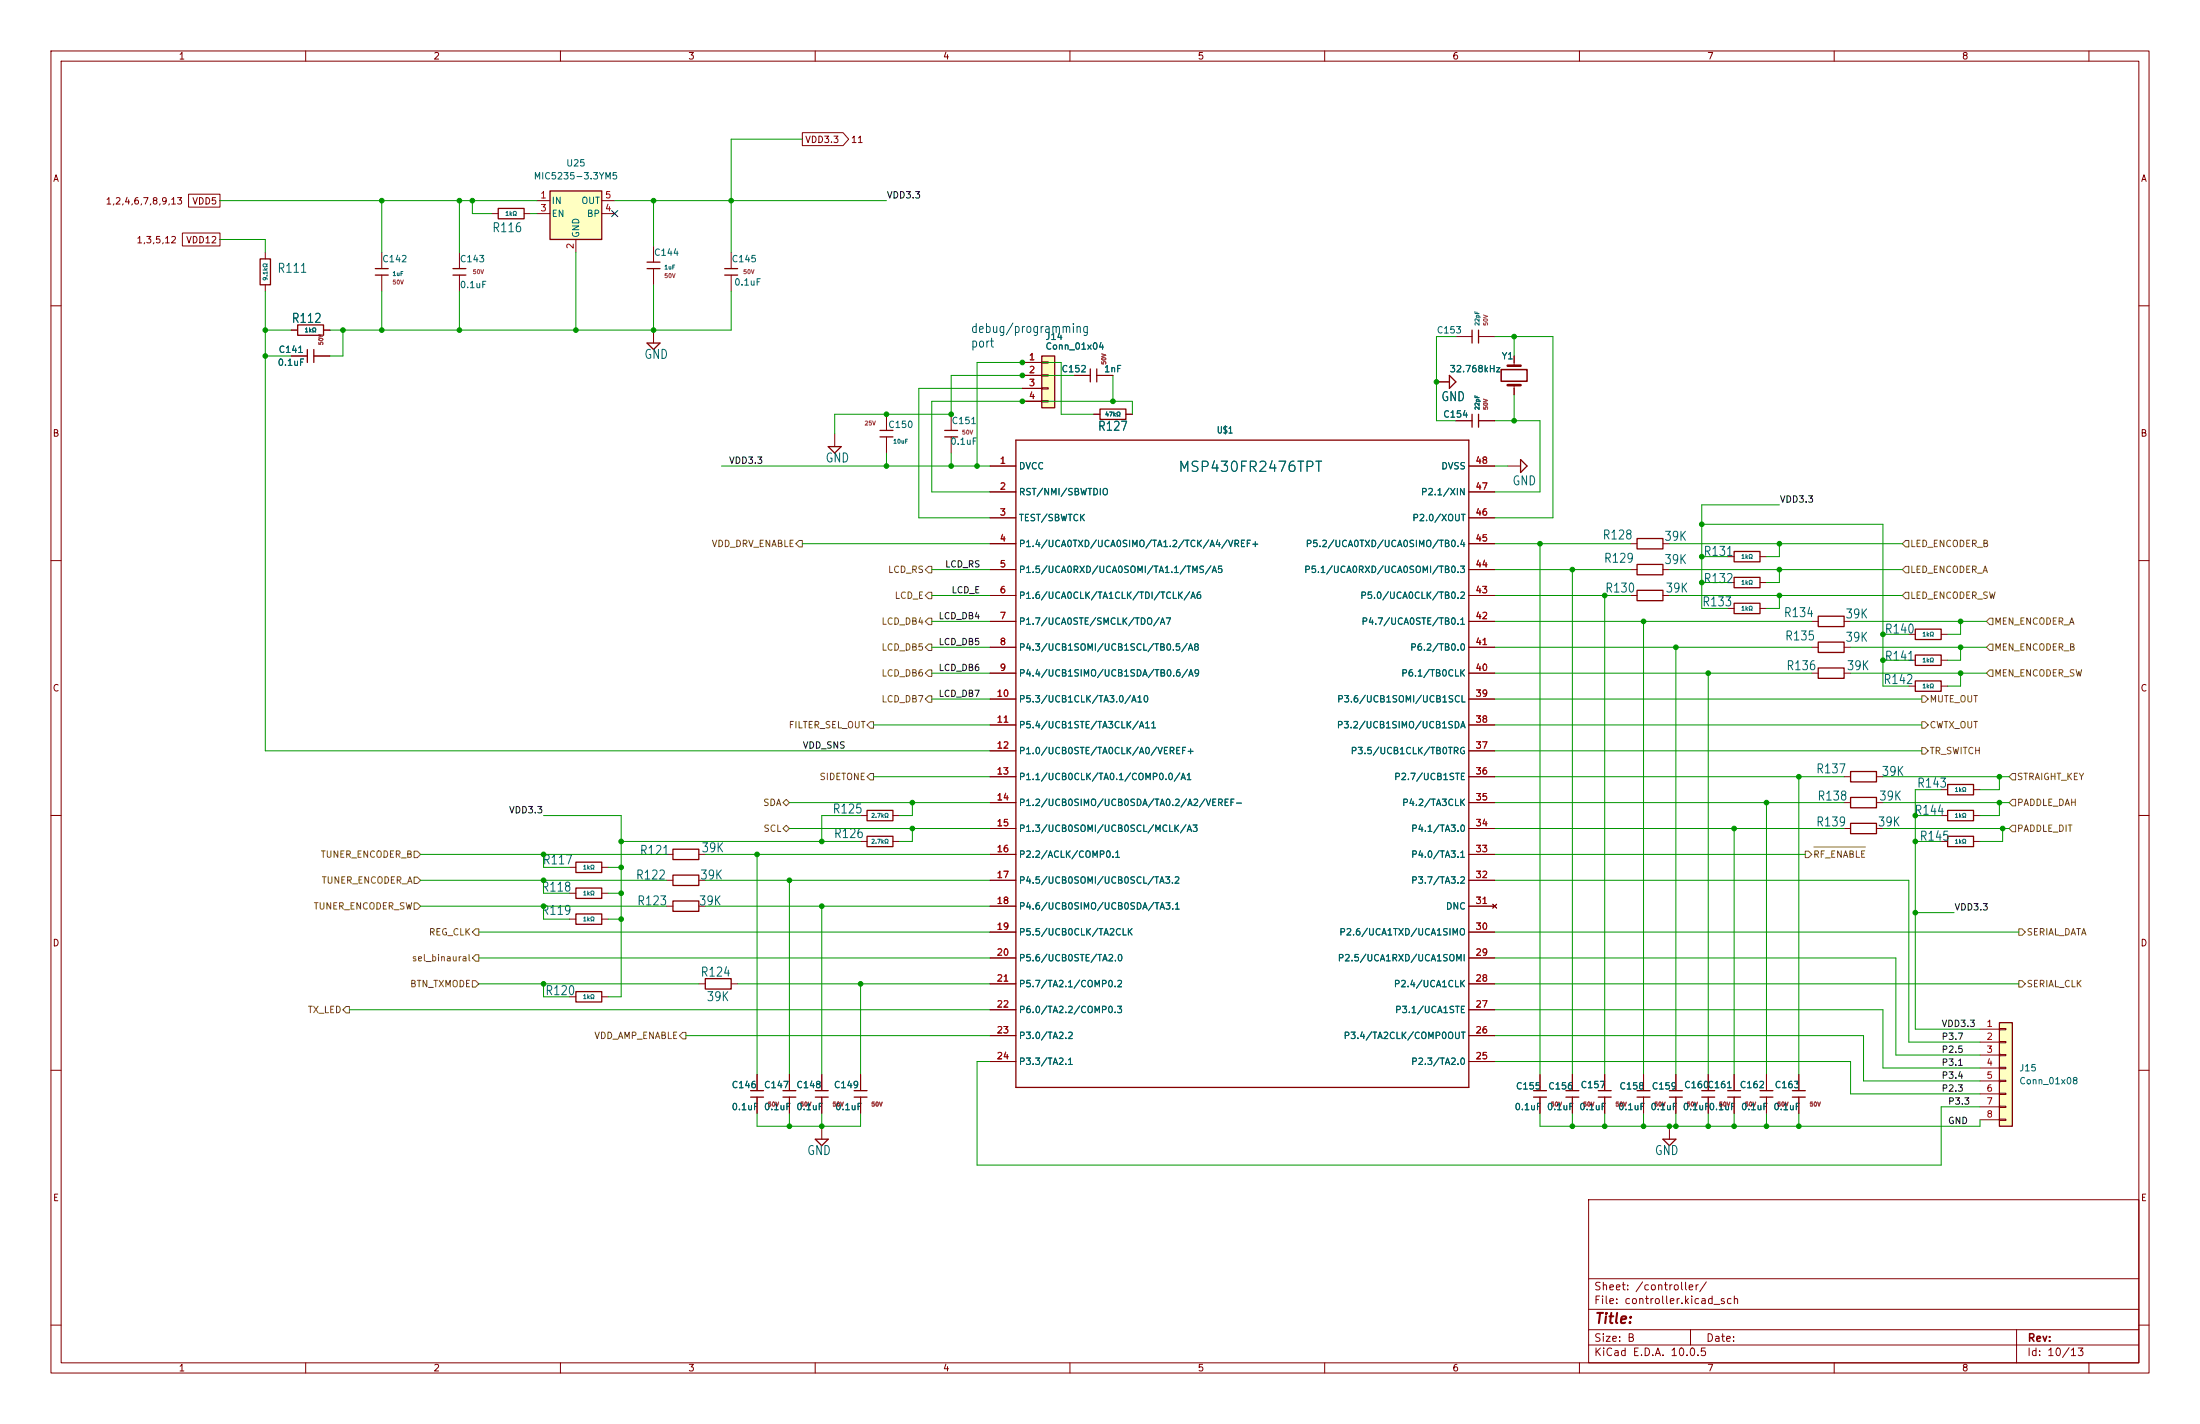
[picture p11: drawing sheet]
<svg xmlns="http://www.w3.org/2000/svg" width="432mm" height="279mm" viewBox="0 0 432 279" stroke-linecap="round" stroke-linejoin="round" font-family="sans-serif">
<g fill="none" stroke="#840000" stroke-width=".2">
<path d="M10 10h411.8v259.4h-411.8zM12 12h407.8v255.4h-407.8zM60 10v2M110 10v2M160 10v2M210 10v2M260 10v2M310 10v2M360 10v2M410 10v2M10 60h2M281.9 74.9h2.6"/>
<path d="M419.8 60h2M194.3 91.4h5.1M194.3 96.5h5.1M214.6 81.3h1.3M221 81.3h1.2M285.7 82.6h3.2M288.3 91.4h5.1M288.3 96.5h5.1M290.2 82.6h3.2M295.9 91.4h2.5M10 110h2M194.3 101.6h5.1"/>
<path d="M194.3 106.7h5.1M194.3 111.8h5.1M194.3 116.8h5.1M288.3 101.6h5.1M288.3 106.7h5.1M288.3 111.8h5.1M288.3 116.8h5.1M419.8 110h2M194.3 121.9h5.1M194.3 127h5.1M194.3 132.1h5.1M194.3 137.2h5.1"/>
<path d="M288.3 121.9h5.1M288.3 127h5.1M288.3 132.1h5.1M288.3 137.2h5.1M10 160h2M194.3 142.2h5.1M194.3 147.3h5.1M194.3 152.4h5.1M194.3 157.5h5.1M288.3 142.2h5.1M288.3 147.3h5.1M288.3 152.4h5.1"/>
<path d="M288.3 157.5h5.1M419.8 160h2M194.3 162.6h5.1M194.3 167.6h5.1M194.3 172.7h5.1M194.3 177.8h5.1M288.3 162.6h5.1M288.3 167.6h5.1M288.3 172.7h5.1M288.3 177.8h5.1M293 177.4l.8 .8M293.8 177.4l-.8 .8"/>
<path d="M111.8 180.3h1.2M118.1 180.3h1.3M194.3 182.9h5.1M194.3 188h5.1M194.3 193h5.1M194.3 198.1h5.1M288.3 182.9h5.1M288.3 188h5.1M288.3 193h5.1M288.3 198.1h5.1M10 210h2M194.3 203.2h5.1"/>
<path d="M194.3 208.3h5.1M288.3 203.2h5.1M288.3 208.3h5.1M419.8 210h2M311.8 235.4h108v32h-108zM10 260h2M311.8 256.9h108M311.8 250.9h108M419.8 260h2M60 267.4v2M110 267.4v2M160 267.4v2"/>
<path d="M210 267.4v2M260 267.4v2M310 267.4v2M311.8 263.9h108M311.8 260.9h108M331.8 260.9v3M360 267.4v2M395.8 260.9v6.5M410 267.4v2"/>
</g>
<path d="M284.5 73.7l1.2 1.2-1.2 1.3zM199.4 86.4h88.9v127h-88.9zM215.9 80.3h5.1v2h-5.1zM288.9 81.3v2.5M290.2 81.3v2.5M298.4 90.2l1.3 1.2-1.3 1.3zM113 179.3h5.1v2.1h-5.1z" fill="none" stroke="#840000" stroke-width=".25"/>
<path d="M204.5 69.9h2.5v10.1h-2.5z" fill="#ffffc2"/>
<g fill="none" stroke="#840000" stroke-width=".25">
<path d="M51.1 50.8h2v5.1h-2zM73.7 52.7h2.5M73.7 54h2.5M97.8 40.9h5.1v2h-5.1zM204.5 69.9h2.5v10.1h-2.5zM214 72.4v2.5M215.3 72.4v2.5M162.6 87.6h2.5l-1.3 1.3zM172.7 85.7h2.6M172.7 84.5h2.6M185.4 85.7h2.6M185.4 84.5h2.6"/>
<path d="M321.3 110.7h5.1v2.1h-5.1zM321.3 115.8h5.1v2.1h-5.1zM321.3 105.7h5.1v2h-5.1zM340.4 108.2h5v2h-5zM340.4 113.3h5v2h-5zM340.4 118.4h5v2h-5zM356.9 120.9h5v2h-5zM356.9 126h5v2h-5zM375.9 128.5h5.1v2.1h-5.1zM375.9 123.4h5.1v2.1h-5.1zM375.9 133.6h5.1v2h-5.1zM170.2 159h5.1v2h-5.1z"/>
<path d="M382.3 153.9h5v2.1h-5zM113 174.2h5.1v2.1h-5.1zM170.2 164.1h5.1v2h-5.1zM113 194.6h5.1v2h-5.1zM138.4 192h5.1v2.1h-5.1zM147.3 214h2.6M147.3 215.3h2.6M153.7 214h2.5M153.7 215.3h2.5M160 214h2.6M160 215.3h2.6M167.6 214h2.6"/>
<path d="M167.6 215.3h2.6M301 214h2.5M301 215.3h2.5M307.3 214h2.6M307.3 215.3h2.6M313.7 214h2.5M313.7 215.3h2.5M321.3 214h2.5M321.3 215.3h2.5M327.7 214h2.5M327.7 215.3h2.5M334 214h2.5"/>
<path d="M334 215.3h2.5M339.1 214h2.5M339.1 215.3h2.5M345.4 214h2.6M345.4 215.3h2.6M351.8 214h2.5M351.8 215.3h2.5M160 223.5h2.6l-1.3 1.3zM326.4 223.5h2.5l-1.2 1.3z"/>
</g>
<g fill="none" stroke="#840000" stroke-width=".2">
<path d="M52.1 49.5v1.3M52.1 55.9v1.3M74.9 49.5v3.2M74.9 54v3.2M96.5 41.9h1.3M102.9 41.9h1.2M200.7 71.1h3.8M200.7 73.7h3.8M200.7 76.2h3.8M200.7 78.7h3.8M204.5 71h1.2v.2h-1.2zM204.5 73.5h1.2v.3h-1.2z"/>
<path d="M204.5 76.1h1.2v.2h-1.2zM204.5 78.6h1.2v.3h-1.2zM210.8 73.7h3.2M215.3 73.7h3.1M297.2 69.9v1.9M297.2 75.6v1.9M163.8 85.1v2.5M174 81.3v3.2M174 85.7v3.2M186.7 81.3v3.2M186.7 85.7v3.2M320 111.8h1.3"/>
<path d="M320 116.8h1.3M320 106.7h1.3M326.4 111.8h1.3M326.4 116.8h1.3M326.4 106.7h1.3M339.1 109.2h1.3M339.1 114.3h1.3M339.1 119.4h1.3M345.4 109.2h1.3M345.4 114.3h1.3M345.4 119.4h1.3M355.6 121.9h1.3"/>
<path d="M355.6 127h1.3M361.9 121.9h1.3M361.9 127h1.3M374.6 129.5h1.3M374.6 124.5h1.3M374.6 134.6h1.3M381 129.5h1.3M381 124.5h1.3M381 134.6h1.3M381 154.9h1.3M387.3 154.9h1.3M111.8 175.3h1.2"/>
<path d="M118.1 175.3h1.3M168.9 165.1h1.3M168.9 160h1.3M175.3 165.1h1.2M175.3 160h1.2M111.8 195.6h1.2M118.1 195.6h1.3M137.2 193h1.2M143.5 193h1.3M148.6 210.8v3.2M148.6 215.3v3.1M154.9 210.8v3.2"/>
<path d="M154.9 215.3v3.1M161.3 210.8v3.2M161.3 215.3v3.1M168.9 210.8v3.2M168.9 215.3v3.1M302.3 210.8v3.2M302.3 215.3v3.1M308.6 210.8v3.2M308.6 215.3v3.1M315 210.8v3.2M315 215.3v3.1M322.6 210.8v3.2"/>
<path d="M322.6 215.3v3.1M328.9 210.8v3.2M328.9 215.3v3.1M335.3 210.8v3.2M335.3 215.3v3.1M340.4 210.8v3.2M340.4 215.3v3.1M346.7 210.8v3.2M346.7 215.3v3.1M353.1 210.8v3.2M353.1 215.3v3.1M161.3 221v2.5"/>
<path d="M327.7 221v2.5"/>
</g>
<path d="M295.9 75.6h2.5M295.9 71.8h2.5" fill="none" stroke="#840000" stroke-width=".51"/>
<path d="M294.6 72.5h5.1v2.3h-5.1z" fill="none" stroke="#840000" stroke-width=".3"/>
<path d="M392.4 200.7h2.6v20.3h-2.6z" fill="#ffffc2"/>
<g fill="none" stroke="#840000" stroke-width=".25">
<path d="M88.9 52.7h2.5M88.9 54h2.5M127 52.7h2.5M127 51.4h2.5M142.2 52.7h2.6M142.2 54h2.6M58.4 63.8h5.1v2h-5.1zM60.3 68.6v2.5M61.6 68.6v2.5M127 67.3h2.5l-1.2 1.3zM288.9 64.8v2.5M290.2 64.8v2.5"/>
<path d="M356.9 131.1h5v2h-5zM363.2 156.5h5.1v2h-5.1zM363.2 151.4h5.1v2h-5.1zM382.3 159h5v2h-5zM113 169.2h5.1v2h-5.1zM132.1 166.6h5.1v2.1h-5.1zM132.1 171.7h5.1v2h-5.1zM363.2 161.5h5.1v2.1h-5.1zM382.3 164.1h5v2h-5zM392.4 200.7h2.6v20.3h-2.6z"/>
</g>
<g fill="none" stroke="#840000" stroke-width=".2">
<path d="M90.2 49.5v3.2M90.2 54v3.2M128.3 48.3v3.1M128.3 52.7v3.2M143.5 49.5v3.2M143.5 54v3.2M57.1 69.9h3.2M57.1 64.8h1.3M61.6 69.9h3.2M63.5 64.8h1.3M128.3 64.8v2.5M285.7 66h3.2"/>
<path d="M290.2 66h3.2M355.6 132.1h1.3M361.9 132.1h1.3M361.9 157.5h1.3M361.9 152.4h1.3M368.3 157.5h1.3M368.3 152.4h1.3M111.8 170.2h1.2M118.1 170.2h1.3M130.8 167.6h1.3M130.8 172.7h1.3M137.2 167.6h1.2"/>
<path d="M137.2 172.7h1.2M361.9 162.6h1.3M368.3 162.6h1.3M381 160h1.3M381 165.1h1.3M387.3 160h1.3M387.3 165.1h1.3M388.6 201.9h3.8M388.6 204.5h3.8M388.6 207h3.8M388.6 209.6h3.8M388.6 212.1h3.8"/>
<path d="M388.6 214.6h3.8M388.6 217.2h3.8M388.6 219.7h3.8M392.4 201.8h1.3v.3h-1.3zM392.4 204.3h1.3v.3h-1.3zM392.4 206.9h1.3v.2h-1.3zM392.4 209.4h1.3v.3h-1.3zM392.4 212h1.3v.2h-1.3zM392.4 214.5h1.3v.3h-1.3zM392.4 217h1.3v.3h-1.3zM392.4 219.6h1.3v.2h-1.3z"/>
</g>
<path d="M107.9 37.5h10.2v9.5h-10.2z" fill="#ffffc2"/>
<path d="M107.9 37.5h10.2v9.5h-10.2zM132.1 176.8h5.1v2h-5.1z" fill="none" stroke="#840000" stroke-width=".25"/>
<g fill="none" stroke="#840000" stroke-width=".2">
<path d="M37 38.1h6.2v2.5h-6.2zM105.4 39.4h2.5M118.1 39.4h2.5M157.5 26h8l1.1 1.3-1.1 1.3h-8zM35.8 45.7h7.4v2.6h-7.4zM105.4 41.9h2.5M113 47v2.5M118.1 41.9h2.5M57.1 64.8h1.3M57.1 69.9h3.2M61.6 69.9h3.2M63.5 64.8h1.3"/>
<path d="M200.7 73.7h3.8M200.7 71.1h3.8M200.7 76.2h3.8M200.7 78.7h3.8M210.8 73.7h3.2M215.3 73.7h3.1M281.9 74.9h2.6M297.2 69.9v1.2M297.2 76.2v1.3M194.3 91.4h5.1M194.3 96.5h5.1M214.6 81.3h1.3"/>
<path d="M221 81.3h1.2M285.7 82.6h3.2M288.3 91.4h5.1M288.3 96.5h5.1M290.2 82.6h3.2M194.3 101.6h5.1M194.3 106.7h5.1M194.3 111.8h5.1M194.3 116.8h5.1M288.3 101.6h5.1M288.3 106.7h5.1M288.3 111.8h5.1"/>
<path d="M288.3 116.8h5.1M194.3 121.9h5.1M194.3 127h5.1M194.3 132.1h5.1M194.3 137.2h5.1M288.3 121.9h5.1M288.3 127h5.1M288.3 132.1h5.1M288.3 137.2h5.1M194.3 142.2h5.1M194.3 147.3h5.1M194.3 152.4h5.1"/>
<path d="M194.3 157.5h5.1M288.3 142.2h5.1M288.3 147.3h5.1M288.3 152.4h5.1M288.3 157.5h5.1M130.8 177.8h1.3M137.2 177.8h1.2M194.3 177.8h5.1M194.3 162.6h5.1M194.3 167.6h5.1M194.3 172.7h5.1M288.3 177.8h5.1"/>
<path d="M288.3 162.6h5.1M288.3 167.6h5.1M288.3 172.7h5.1M293 177.4l.8 .8M293.8 177.4l-.8 .8M194.3 182.9h5.1M194.3 188h5.1M194.3 193h5.1M194.3 198.1h5.1M288.3 182.9h5.1M288.3 188h5.1M288.3 193h5.1"/>
<path d="M288.3 198.1h5.1M148.6 210.8v3.2M148.6 215.3v3.1M154.9 210.8v3.2M154.9 215.3v3.1M161.3 210.8v3.2M161.3 215.3v3.1M168.9 210.8v3.2M168.9 215.3v3.1M194.3 203.2h5.1M194.3 208.3h5.1M288.3 203.2h5.1"/>
<path d="M288.3 208.3h5.1M302.3 210.8v3.2M302.3 215.3v3.1M308.6 210.8v3.2M308.6 215.3v3.1M315 210.8v3.2M315 215.3v3.1M322.6 210.8v3.2M322.6 215.3v3.1M328.9 210.8v3.2M328.9 215.3v3.1M335.3 210.8v3.2"/>
<path d="M335.3 215.3v3.1M340.4 210.8v3.2M340.4 215.3v3.1M346.7 210.8v3.2M346.7 215.3v3.1M353.1 210.8v3.2M353.1 215.3v3.1"/>
</g>
<g fill="none" stroke="#725600" stroke-width=".2">
<path d="M156.8 106h.7v1.3h-.7l-.6-.6zM182.2 111.1h.7v1.3h-.7l-.6-.6zM182.2 116.2h.7v1.3h-.7l-.6-.7zM373.4 116.8l.6-.6h.6v1.3h-.6zM373.4 111.8l.6-.7h.6v1.3h-.6zM373.4 106.7l.6-.7h.6v1.3h-.6zM182.2 121.3h.7v1.3h-.7l-.6-.7zM182.2 126.4h.7v1.2h-.7l-.6-.6zM182.2 136.5h.7v1.3h-.7l-.6-.6zM182.2 131.4h.7v1.3h-.7l-.6-.6zM377.2 136.5h.6l.7 .7-.7 .6h-.6zM390.5 131.4h.7v1.3h-.7l-.6-.6z"/>
<path d="M390.5 126.4h.7v1.2h-.7l-.6-.6zM390.5 121.3h.7v1.3h-.7l-.6-.7zM153.7 157.5l.6-.7 .6 .7-.6 .6zM170.8 151.8h.6v1.2h-.6l-.6-.6zM170.8 141.6h.6v1.3h-.6l-.6-.7zM377.2 141.6h.6l.7 .6-.7 .7h-.6zM377.2 146.7h.6l.7 .6-.7 .7h-.6zM395 151.8h.6v1.2h-.6l-.7-.6zM395 156.8h.6v1.3h-.6l-.7-.6zM81.3 177.2h.6l.6 .6-.6 .6h-.6zM81.3 172.1h.6l.6 .6-.6 .7h-.6zM81.3 167h.6l.6 .6-.6 .7h-.6z"/>
<path d="M153.7 162.6l.6-.7 .6 .7-.6 .6zM354.3 167h.7l.6 .6-.6 .7h-.7zM356 166.2h10.1M395 161.9h.6v1.3h-.6l-.7-.6zM67.9 197.5h.7v1.3h-.7l-.6-.7zM92.7 192.4h.6l.7 .6-.7 .7h-.6zM93.3 187.3h.7v1.3h-.7l-.6-.6zM93.3 182.2h.7v1.3h-.7l-.6-.6zM396.2 182.2h.7l.6 .7-.6 .6h-.7zM396.2 192.4h.7l.6 .6-.6 .7h-.7zM134 202.6h.6v1.2h-.6l-.7-.6z"/>
</g>
<g fill="none" stroke="#009600" stroke-width=".2">
<path d="M43.2 39.4h62.2M74.9 39.4v10.1M90.2 39.4v10.1M92.7 39.4v2.5h3.8M120.6 39.4h53.4M128.3 39.4v8.9M157.5 27.3h-14v22.2M43.2 47h8.9v2.5M52.1 57.2v90.1h142.2M74.9 57.2v7.6M90.2 57.2v7.6M104.1 41.9h1.3"/>
<path d="M113 49.5v15.3M128.3 55.9v8.9M143.5 57.2v7.6h-78.7M52.1 64.8h5M52.1 69.9h5M67.3 64.8v5.1h-2.5M200.7 76.2h-20.4v25.4h14M210.8 73.7h-24.1v7.6h-22.9v3.8M218.4 73.7v5M285.7 66h-3.8v16.6h3.8M293.4 66h11.4v35.6h-11.4M297.2 66v3.9"/>
<path d="M297.2 77.5v5.1M141.6 91.4h52.7M174 88.9v2.5M186.7 88.9v2.5M214.6 81.3h-6.3v-10.2h-16.5v20.3M222.2 81.3v-2.6h-39.3v17.8h11.4M293.4 82.6h8.9v13.9h-8.9M293.4 91.4h2.5M349.2 99.1h-15.2v20.3h5.1M157.5 106.7h36.8M182.9 111.8h11.4M182.9 116.8h11.4"/>
<path d="M293.4 111.8h26.6M293.4 106.7h26.6M293.4 116.8h26.6M302.3 106.7v104.1M308.6 111.8v99M315 116.8v94M327.7 111.8h45.7M327.7 106.7h45.7M327.7 116.8h45.7M334 114.3h5.1M334 102.9h35.6v31.7h5M334 109.2h5.1"/>
<path d="M349.2 106.7v2.5h-2.5M349.2 111.8v2.5h-2.5M349.2 116.8v2.6h-2.5M182.9 127h11.4M182.9 121.9h11.4M182.9 132.1h11.4M182.9 137.2h11.4M293.4 127h62.2M293.4 121.9h62.2M293.4 132.1h62.2M293.4 137.2h83.8M322.6 121.9v88.9"/>
<path d="M328.9 127v83.8M335.3 132.1v78.7M363.2 127h26.7M363.2 121.9h26.7M363.2 132.1h26.7M369.6 129.5h5M369.6 124.5h5M384.8 127v2.5h-2.5M384.8 121.9v2.6h-2.5M384.8 132.1v2.5h-2.5M154.9 157.5h39.4M171.4 142.2h22.9"/>
<path d="M171.4 152.4h22.9M179.1 157.5v2.5h-2.6M293.4 142.2h83.8M293.4 147.3h83.8M293.4 152.4h68.5M293.4 157.5h68.5M346.7 157.5v53.3M353.1 152.4v58.4M369.6 152.4h24.7M369.6 157.5h24.7M381 154.9h-5.1v47h12.7M392.4 157.5v2.5h-3.8"/>
<path d="M392.4 152.4v2.5h-3.8M82.5 172.7h48.3M82.5 177.8h48.3M82.5 167.6h48.3M106.7 167.6v2.6h5.1M106.7 172.7v2.6h5.1M106.7 177.8v2.5h5.1M106.7 160h15.2v35.6h-2.5M119.4 170.2h2.5M119.4 175.3h2.5M121.9 165.1h47M138.4 172.7h55.9"/>
<path d="M138.4 177.8h55.9M138.4 167.6h55.9M148.6 167.6v43.2M154.9 162.6h39.4M154.9 172.7v38.1M161.3 177.8v33M168.9 160h-7.6v5.1M179.1 162.6v2.5h-2.6M293.4 172.7h81.2v31.8h14M293.4 167.6h60.9M293.4 162.6h68.5M340.4 162.6v48.2"/>
<path d="M369.6 162.6h24.7M375.9 160h5.1M375.9 165.1h5.1M375.9 179.1h7.6M393.1 162.6v2.5h-4.5M68.6 198.1h125.7M94 188h100.3M94 193h43.2M94 182.9h100.3M106.7 193v2.6h5.1M119.4 180.3h2.5M144.8 193h49.5"/>
<path d="M168.9 193v17.8M293.4 188h78.7v19h16.5M293.4 198.1h76.2v11.5h19M293.4 193h102.8M293.4 182.9h102.8M134.6 203.2h59.7M148.6 218.4v2.6h20.3v-2.6M154.9 218.4v2.6M161.3 218.4v2.6M194.3 208.3h-2.5v20.3h189.2v-11.4h7.6M293.4 208.3h69.8v6.3h25.4M293.4 203.2h72.4v8.9h22.8"/>
<path d="M302.3 218.4v2.6h86.3v-1.3M308.6 218.4v2.6M315 218.4v2.6M322.6 218.4v2.6M328.9 218.4v2.6M335.3 218.4v2.6M340.4 218.4v2.6M346.7 218.4v2.6M353.1 218.4v2.6"/>
</g>
<path d="M120 41.3l1.3 1.2M121.3 41.3l-1.3 1.2" fill="none" stroke="#000084" stroke-width=".2"/>
<g fill="#009600" stroke="#009600" stroke-width=".2">
<circle cx="121.9" cy="170.2" r=".46"/>
<circle cx="121.9" cy="175.3" r=".46"/>
<circle cx="121.9" cy="165.1" r=".46"/>
<circle cx="106.7" cy="167.6" r=".46"/>
<circle cx="106.7" cy="172.7" r=".46"/>
<circle cx="148.6" cy="167.6" r=".46"/>
<circle cx="154.9" cy="172.7" r=".46"/>
<circle cx="128.3" cy="64.8" r=".46"/>
<circle cx="174" cy="91.4" r=".46"/>
<circle cx="174" cy="81.3" r=".46"/>
<circle cx="143.5" cy="39.4" r=".46"/>
<circle cx="128.3" cy="39.4" r=".46"/>
<circle cx="74.9" cy="64.8" r=".46"/>
<circle cx="67.3" cy="64.8" r=".46"/>
<circle cx="113" cy="64.8" r=".46"/>
<circle cx="90.2" cy="64.8" r=".46"/>
<circle cx="52.1" cy="69.9" r=".46"/>
<circle cx="52.1" cy="64.8" r=".46"/>
<circle cx="90.2" cy="39.4" r=".46"/>
<circle cx="92.7" cy="39.4" r=".46"/>
<circle cx="74.9" cy="39.4" r=".46"/>
<circle cx="161.3" cy="177.8" r=".46"/>
<circle cx="154.9" cy="221" r=".46"/>
<circle cx="168.9" cy="193" r=".46"/>
<circle cx="161.3" cy="221" r=".46"/>
<circle cx="200.7" cy="78.7" r=".46"/>
<circle cx="200.7" cy="71.1" r=".46"/>
<circle cx="186.7" cy="81.3" r=".46"/>
<circle cx="186.7" cy="91.4" r=".46"/>
<circle cx="191.8" cy="91.4" r=".46"/>
<circle cx="106.7" cy="193" r=".46"/>
<circle cx="106.7" cy="177.8" r=".46"/>
<circle cx="121.9" cy="180.3" r=".46"/>
<circle cx="179.1" cy="162.6" r=".46"/>
<circle cx="179.1" cy="157.5" r=".46"/>
<circle cx="161.3" cy="165.1" r=".46"/>
<circle cx="384.8" cy="132.1" r=".46"/>
<circle cx="375.9" cy="160" r=".46"/>
<circle cx="392.4" cy="152.4" r=".46"/>
<circle cx="200.7" cy="73.7" r=".46"/>
<circle cx="297.2" cy="66" r=".46"/>
<circle cx="281.9" cy="74.9" r=".46"/>
<circle cx="218.4" cy="78.7" r=".46"/>
<circle cx="297.2" cy="82.6" r=".46"/>
<circle cx="375.9" cy="179.1" r=".46"/>
<circle cx="335.3" cy="132.1" r=".46"/>
<circle cx="340.4" cy="162.6" r=".46"/>
<circle cx="353.1" cy="152.4" r=".46"/>
<circle cx="346.7" cy="157.5" r=".46"/>
<circle cx="375.9" cy="165.1" r=".46"/>
<circle cx="393.1" cy="162.6" r=".46"/>
<circle cx="392.4" cy="157.5" r=".46"/>
<circle cx="322.6" cy="221" r=".46"/>
<circle cx="328.9" cy="221" r=".46"/>
<circle cx="327.7" cy="221" r=".46"/>
<circle cx="346.7" cy="221" r=".46"/>
<circle cx="335.3" cy="221" r=".46"/>
<circle cx="340.4" cy="221" r=".46"/>
<circle cx="353.1" cy="221" r=".46"/>
<circle cx="315" cy="221" r=".46"/>
<circle cx="308.6" cy="221" r=".46"/>
<circle cx="308.6" cy="111.8" r=".46"/>
<circle cx="315" cy="116.8" r=".46"/>
<circle cx="302.3" cy="106.7" r=".46"/>
<circle cx="369.6" cy="124.5" r=".46"/>
<circle cx="384.8" cy="127" r=".46"/>
<circle cx="384.8" cy="121.9" r=".46"/>
<circle cx="369.6" cy="129.5" r=".46"/>
<circle cx="334" cy="102.9" r=".46"/>
<circle cx="334" cy="109.2" r=".46"/>
<circle cx="334" cy="114.3" r=".46"/>
<circle cx="349.2" cy="111.8" r=".46"/>
<circle cx="349.2" cy="106.7" r=".46"/>
<circle cx="349.2" cy="116.8" r=".46"/>
<circle cx="328.9" cy="127" r=".46"/>
<circle cx="322.6" cy="121.9" r=".46"/>
</g>
<text font-size="2" fill="#006464" x="231.1" y="93.1">MSP430FR2476TPT</text>
<text font-size="2" fill="#840000" x="312.8" y="260.2">Title:</text>
<g font-size="1.8" fill="#006464">
<text x="96.5" y="46">R116</text>
<text x="54.3" y="54">R111</text>
<text x="57.1" y="63.8">R112</text>
<text x="126.3" y="70.9">GND</text>
<text x="282.8" y="79.2">GND</text>
<text x="215.4" y="85">R127</text>
<text x="161.9" y="91.2">GND</text>
<text x="296.7" y="95.7">GND</text>
<text x="314.4" y="106.3">R128</text>
<text x="326.5" y="106.6">39K</text>
<text x="314.7" y="110.9">R129</text>
<text x="326.5" y="111.1">39K</text>
<text x="334.2" y="109.5">R131</text>
<text x="314.9" y="116.7">R130</text>
<text x="326.8" y="116.7">39K</text>
<text x="334" y="119.4">R133</text>
<text x="334.2" y="114.8">R132</text>
<text x="350" y="121.5">R134</text>
<text x="362.1" y="121.8">39K</text>
<text x="369.8" y="124.8">R140</text>
<text x="350.2" y="126.1">R135</text>
<text x="350.5" y="132">R136</text>
<text x="362.1" y="126.4">39K</text>
<text x="362.4" y="132">39K</text>
<text x="369.8" y="130.1">R141</text>
<text x="369.6" y="134.7">R142</text>
<text x="356.3" y="152.2">R137</text>
<text x="369.2" y="152.7">39K</text>
<text x="376.2" y="155">R143</text>
<text x="163.3" y="160.1">R125</text>
<text x="356.6" y="157.5">R138</text>
<text x="368.7" y="157.5">39K</text>
<text x="375.6" y="160.3">R144</text>
<text x="137.6" y="167.7">39K</text>
<text x="163.6" y="164.9">R126</text>
<text x="356.3" y="162.6">R139</text>
<text x="368.5" y="162.6">39K</text>
<text x="376.7" y="165.4">R145</text>
<text x="106.4" y="170.1">R117</text>
<text x="124.7" y="173">R122</text>
<text x="125.5" y="168.2">R121</text>
<text x="137.3" y="173">39K</text>
<text x="106.2" y="180">R119</text>
<text x="106.2" y="175.4">R118</text>
<text x="125" y="178.1">R123</text>
<text x="137.1" y="178.1">39K</text>
<text x="106.9" y="195.7">R120</text>
<text x="137.4" y="192.1">R124</text>
<text x="138.6" y="196.9">39K</text>
<text x="158.3" y="227.1">GND</text>
<text x="324.7" y="227.1">GND</text>
</g>
<g font-size="1.8" fill="#0000c2">
<text x="190.4" y="65.8">debug/programming</text>
<text x="190.4" y="68.6">port</text>
</g>
<g font-size="1.5" fill="#840000">
<text x="312.8" y="256.2">File: controller.kicad_sch</text>
<text x="312.8" y="253.5">Sheet: /controller/</text>
<text x="312.8" y="263.6">Size: B</text>
<text x="334.8" y="263.6">Date:</text>
<text x="397.8" y="263.6">Rev:</text>
<text x="312.8" y="266.4">KiCad E.D.A. 10.0.5</text>
<text x="397.8" y="266.4">Id: 10/13</text>
</g>
<g font-size="1.3" fill="#840000">
<text x="35" y="12">1</text>
<text x="85" y="12">2</text>
<text x="135" y="12">3</text>
<text x="185" y="12">4</text>
<text x="235" y="12">5</text>
<text x="285" y="12">6</text>
<text x="335" y="12">7</text>
<text x="385" y="12">8</text>
<text x="157.9" y="28.4">VDD3.3</text>
<text x="166.9" y="28.4">11</text>
<text x="10.3" y="36">A</text>
<text x="420.1" y="36">A</text>
<text x="20.6" y="40.4">1,2,4,6,7,8,9,13</text>
<text x="37.6" y="40.4">VDD5</text>
<text x="26.7" y="48">1,3,5,12</text>
<text x="36.4" y="48">VDD12</text>
<text x="10.2" y="86">B</text>
<text x="420" y="86">B</text>
<text x="10.2" y="136">C</text>
<text x="420" y="136">C</text>
<text x="10.2" y="186">D</text>
<text x="420" y="186">D</text>
<text x="10.3" y="236">E</text>
<text x="420.1" y="236">E</text>
<text x="35" y="269.4">1</text>
<text x="85" y="269.4">2</text>
<text x="135" y="269.4">3</text>
<text x="185" y="269.4">4</text>
<text x="235" y="269.4">5</text>
<text x="285" y="269.4">6</text>
<text x="335" y="269.4">7</text>
<text x="385" y="269.4">8</text>
</g>
<g font-size="1.3" fill="#006464">
<text x="104.6" y="35.5">MIC5235-3.3YM5</text>
<text x="111" y="33">U25</text>
<text x="108.2" y="40.3">IN</text>
<text x="114" y="40.3">OUT</text>
<text x="108.2" y="42.9">EN</text>
<text x="114" y="46.8" transform="rotate(-90 114 46.8)">GND</text>
<text x="115.1" y="42.9">BP</text>
<text x="74.9" y="51.8">C142</text>
<text x="90.2" y="51.8">C143</text>
<text x="128.3" y="50.5">C144</text>
<text x="143.5" y="51.8">C145</text>
<text x="90.2" y="56.8">0.1uF</text>
<text x="144" y="56.3">0.1uF</text>
<text x="281.9" y="65.7">C153</text>
<text x="54.6" y="69.5">C141</text>
<text x="205.1" y="67">J14</text>
<text x="205.1" y="68.9">Conn_01x04</text>
<text x="294.6" y="70.8">Y1</text>
<text x="54.4" y="72.1">0.1uF</text>
<text x="208.2" y="73.4">C152</text>
<text x="216.6" y="73.4">1nF</text>
<text x="284.4" y="73.4">32.768kHz</text>
<text x="186.7" y="83.5">C151</text>
<text x="283.2" y="82.2">C154</text>
<text x="174.2" y="84.3">C150</text>
<text x="186.4" y="87.6">0.1uF</text>
<text x="238.7" y="85.4">U$1</text>
<text x="199.9" y="92.4">DVCC</text>
<text x="282.8" y="92.4">DVSS</text>
<text x="199.9" y="97.5">RST/NMI/SBWTDIO</text>
<text x="278.8" y="97.5">P2.1/XIN</text>
<text x="199.9" y="102.6">TEST/SBWTCK</text>
<text x="199.9" y="107.6">P1.4/UCA0TXD/UCA0SIMO/TA1.2/TCK/A4/VREF+</text>
<text x="256.2" y="107.6">P5.2/UCA0TXD/UCA0SIMO/TB0.4</text>
<text x="277.1" y="102.6">P2.0/XOUT</text>
<text x="199.9" y="112.7">P1.5/UCA0RXD/UCA0SOMI/TA1.1/TMS/A5</text>
<text x="255.9" y="112.7">P5.1/UCA0RXD/UCA0SOMI/TB0.3</text>
<text x="199.9" y="117.8">P1.6/UCA0CLK/TA1CLK/TDI/TCLK/A6</text>
<text x="266.9" y="117.8">P5.0/UCA0CLK/TB0.2</text>
<text x="199.9" y="122.9">P1.7/UCA0STE/SMCLK/TDO/A7</text>
<text x="267.1" y="122.9">P4.7/UCA0STE/TB0.1</text>
<text x="199.9" y="128">P4.3/UCB1SOMI/UCB1SCL/TB0.5/A8</text>
<text x="276.7" y="128">P6.2/TB0.0</text>
<text x="199.9" y="133">P4.4/UCB1SIMO/UCB1SDA/TB0.6/A9</text>
<text x="274.9" y="133">P6.1/TB0CLK</text>
<text x="199.9" y="138.1">P5.3/UCB1CLK/TA3.0/A10</text>
<text x="199.9" y="143.2">P5.4/UCB1STE/TA3CLK/A11</text>
<text x="262.3" y="143.2">P3.2/UCB1SIMO/UCB1SDA</text>
<text x="262.3" y="138.1">P3.6/UCB1SOMI/UCB1SCL</text>
<text x="199.9" y="148.3">P1.0/UCB0STE/TA0CLK/A0/VEREF+</text>
<text x="265" y="148.3">P3.5/UCB1CLK/TB0TRG</text>
<text x="199.9" y="153.4">P1.1/UCB0CLK/TA0.1/COMP0.0/A1</text>
<text x="273.5" y="153.4">P2.7/UCB1STE</text>
<text x="199.9" y="158.4">P1.2/UCB0SIMO/UCB0SDA/TA0.2/A2/VEREF-</text>
<text x="275.1" y="158.4">P4.2/TA3CLK</text>
<text x="199.9" y="163.5">P1.3/UCB0SOMI/UCB0SCL/MCLK/A3</text>
<text x="276.9" y="163.5">P4.1/TA3.0</text>
<text x="199.9" y="168.6">P2.2/ACLK/COMP0.1</text>
<text x="199.9" y="173.7">P4.5/UCB0SOMI/UCB0SCL/TA3.2</text>
<text x="276.9" y="173.7">P3.7/TA3.2</text>
<text x="276.9" y="168.6">P4.0/TA3.1</text>
<text x="199.9" y="178.8">P4.6/UCB0SIMO/UCB0SDA/TA3.1</text>
<text x="283.7" y="178.8">DNC</text>
<text x="199.9" y="183.8">P5.5/UCB0CLK/TA2CLK</text>
<text x="262.8" y="183.8">P2.6/UCA1TXD/UCA1SIMO</text>
<text x="199.9" y="188.9">P5.6/UCB0STE/TA2.0</text>
<text x="262.5" y="188.9">P2.5/UCA1RXD/UCA1SOMI</text>
<text x="199.9" y="194">P5.7/TA2.1/COMP0.2</text>
<text x="273.5" y="194">P2.4/UCA1CLK</text>
<text x="199.9" y="199.1">P6.0/TA2.2/COMP0.3</text>
<text x="273.7" y="199.1">P3.1/UCA1STE</text>
<text x="199.9" y="204.2">P3.0/TA2.2</text>
<text x="199.9" y="209.2">P3.3/TA2.1</text>
<text x="263.6" y="204.2">P3.4/TA2CLK/COMP0OUT</text>
<text x="276.9" y="209.2">P2.3/TA2.0</text>
<text x="143.5" y="213.8">C146</text>
<text x="149.8" y="213.8">C147</text>
<text x="156.2" y="213.8">C148</text>
<text x="163.6" y="213.8">C149</text>
<text x="297.4" y="214.1">C155</text>
<text x="303.8" y="214.1">C156</text>
<text x="310.1" y="213.8">C157</text>
<text x="317.7" y="214.1">C158</text>
<text x="324.1" y="214.1">C159</text>
<text x="330.4" y="213.8">C160C161</text>
<text x="341.4" y="213.8">C162</text>
<text x="348.2" y="213.8">C163</text>
<text x="396.2" y="210.5">J15</text>
<text x="396.2" y="213.1">Conn_01x08</text>
<text x="143.5" y="218.1">0.1uF</text>
<text x="149.8" y="218.1">0.1uF</text>
<text x="156.2" y="218.1">0.1uF</text>
<text x="163.8" y="218.1">0.1uF</text>
<text x="297.2" y="218.1">0.1uF</text>
<text x="303.5" y="218.1">0.1uF</text>
<text x="309.9" y="218.1">0.1uF</text>
<text x="317.5" y="218.1">0.1uF</text>
<text x="323.8" y="218.1">0.1uF</text>
<text x="330.2" y="218.1">0.1uF0.1uF</text>
<text x="341.6" y="218.1">0.1uF</text>
<text x="348" y="218.1">0.1uF</text>
</g>
<g font-size="1.3" fill="#a90000">
<text x="105.9" y="39.2">1</text>
<text x="105.9" y="41.8">3</text>
<text x="118.6" y="41.8">4</text>
<text x="118.6" y="39.2">5</text>
<text x="112.9" y="49" transform="rotate(-90 112.9 49)">2</text>
<text x="201.8" y="71">1</text>
<text x="201.8" y="73.5">2</text>
<text x="201.8" y="76.1">3</text>
<text x="201.8" y="78.6">4</text>
<text x="196.1" y="91.3">1</text>
<text x="289.5" y="91.3">48</text>
<text x="196.1" y="96.4">2</text>
<text x="196.1" y="101.5">3</text>
<text x="289.5" y="101.5">46</text>
<text x="289.5" y="96.4">47</text>
<text x="196.1" y="106.5">4</text>
<text x="289.5" y="106.5">45</text>
<text x="196.1" y="111.6">5</text>
<text x="289.5" y="111.6">44</text>
<text x="196.1" y="116.7">6</text>
<text x="289.5" y="116.7">43</text>
<text x="196.1" y="121.8">7</text>
<text x="289.5" y="121.8">42</text>
<text x="196.1" y="126.9">8</text>
<text x="196.1" y="131.9">9</text>
<text x="289.5" y="131.9">40</text>
<text x="289.5" y="126.9">41</text>
<text x="195.5" y="137">10</text>
<text x="289.5" y="137">39</text>
<text x="195.5" y="142.1">11</text>
<text x="289.5" y="142.1">38</text>
<text x="195.5" y="147.2">12</text>
<text x="289.5" y="147.2">37</text>
<text x="195.5" y="152.3">13</text>
<text x="289.5" y="152.3">36</text>
<text x="195.5" y="157.3">14</text>
<text x="289.5" y="157.3">35</text>
<text x="195.5" y="162.4">15</text>
<text x="195.5" y="167.5">16</text>
<text x="289.5" y="167.5">33</text>
<text x="289.5" y="162.4">34</text>
<text x="195.5" y="172.6">17</text>
<text x="289.5" y="172.6">32</text>
<text x="195.5" y="177.7">18</text>
<text x="289.5" y="177.7">31</text>
<text x="195.5" y="182.7">19</text>
<text x="289.5" y="182.7">30</text>
<text x="195.5" y="187.8">20</text>
<text x="289.5" y="187.8">29</text>
<text x="195.5" y="192.9">21</text>
<text x="195.5" y="198">22</text>
<text x="289.5" y="198">27</text>
<text x="289.5" y="192.9">28</text>
<text x="195.5" y="203.1">23</text>
<text x="289.5" y="203.1">26</text>
<text x="389.8" y="201.8">1</text>
<text x="195.5" y="208.1">24</text>
<text x="289.5" y="208.1">25</text>
<text x="389.8" y="204.3">2</text>
<text x="389.8" y="206.9">3</text>
<text x="389.8" y="209.4">4</text>
<text x="389.8" y="212">5</text>
<text x="389.8" y="214.5">6</text>
<text x="389.8" y="217">7</text>
<text x="389.8" y="219.6">8</text>
</g>
<g font-size="1.3" fill="#0f0f0f">
<text x="174" y="39.2">VDD3.3</text>
<text x="143" y="91.3">VDD3.3</text>
<text x="349.2" y="98.9">VDD3.3</text>
<text x="157.5" y="147.2">VDD_SNS</text>
<text x="99.8" y="159.9">VDD3.3</text>
<text x="383.5" y="178.9">VDD3.3</text>
<text x="381" y="201.8">VDD3.3</text>
<text x="381" y="206.9">P2.5</text>
<text x="381" y="209.4">P3.1</text>
<text x="381" y="204.3">P3.7</text>
<text x="381" y="212">P3.4</text>
<text x="381" y="214.5">P2.3</text>
<text x="382.2" y="220.9">GND</text>
<text x="382.2" y="217">P3.3</text>
</g>
<g font-size="1.3" fill="#725600">
<text x="139.6" y="107.6">VDD_DRV_ENABLE</text>
<text x="374.8" y="107.6">LED_ENCODER_B</text>
<text x="174.2" y="112.7">LCD_RS</text>
<text x="374.8" y="112.7">LED_ENCODER_A</text>
<text x="175.5" y="117.8">LCD_E</text>
<text x="374.8" y="117.8">LED_ENCODER_SW</text>
<text x="172.9" y="122.9">LCD_DB4</text>
<text x="391.3" y="122.9">MEN_ENCODER_A</text>
<text x="172.9" y="128">LCD_DB5</text>
<text x="391.3" y="128">MEN_ENCODER_B</text>
<text x="172.9" y="133">LCD_DB6</text>
<text x="391.3" y="133">MEN_ENCODER_SW</text>
<text x="154.7" y="143.2">FILTER_SEL_OUT</text>
<text x="172.9" y="138.1">LCD_DB7</text>
<text x="378.6" y="143.2">CWTX_OUT</text>
<text x="378.6" y="138.1">MUTE_OUT</text>
<text x="378.6" y="148.3">TR_SWITCH</text>
<text x="160.8" y="153.4">SIDETONE</text>
<text x="395.8" y="153.4">STRAIGHT_KEY</text>
<text x="149.7" y="158.4">SDA</text>
<text x="395.8" y="158.4">PADDLE_DAH</text>
<text x="149.7" y="163.5">SCL</text>
<text x="395.8" y="163.5">PADDLE_DIT</text>
<text x="62.8" y="168.6">TUNER_ENCODER_B</text>
<text x="63" y="173.7">TUNER_ENCODER_A</text>
<text x="355.8" y="168.6">RF_ENABLE</text>
<text x="61.4" y="178.8">TUNER_ENCODER_SW</text>
<text x="84.1" y="183.8">REG_CLK</text>
<text x="397.7" y="183.8">SERIAL_DATA</text>
<text x="80.7" y="188.9">sel_binaural</text>
<text x="80.4" y="194">BTN_TXMODE</text>
<text x="397.7" y="194">SERIAL_CLK</text>
<text x="60.3" y="199.1">TX_LED</text>
<text x="116.5" y="204.2">VDD_AMP_ENABLE</text>
</g>
<g font-size="1.2" fill="#0f0f0f">
<text x="185.4" y="111.6">LCD_RS</text>
<text x="186.7" y="116.7">LCD_E</text>
<text x="184.1" y="121.8">LCD_DB4</text>
<text x="184.1" y="126.9">LCD_DB5</text>
<text x="184.1" y="132">LCD_DB6</text>
<text x="184.1" y="137">LCD_DB7</text>
</g>
<g font-size=".8" fill="#006464">
<text x="99.1" y="42.5">1kΩ</text>
<text x="130.3" y="53.1">1uF</text>
<text x="52.7" y="55.2" transform="rotate(-90 52.7 55.2)">9.1kΩ</text>
<text x="77" y="54.3">1uF</text>
<text x="59.7" y="65.4">1kΩ</text>
<text x="290.5" y="64" transform="rotate(-90 290.5 64)">22pF</text>
<text x="216.8" y="81.9">47kΩ</text>
<text x="290.5" y="80.5" transform="rotate(-90 290.5 80.5)">22pF</text>
<text x="175.2" y="87.2">10uF</text>
<text x="341.7" y="109.8">1kΩ</text>
<text x="341.7" y="114.9">1kΩ</text>
<text x="341.7" y="120">1kΩ</text>
<text x="377.2" y="125.1">1kΩ</text>
<text x="377.2" y="130.1">1kΩ</text>
<text x="377.2" y="135.2">1kΩ</text>
<text x="383.6" y="155.5">1kΩ</text>
<text x="170.9" y="160.6">2.7kΩ</text>
<text x="383.6" y="160.6">1kΩ</text>
<text x="170.9" y="165.7">2.7kΩ</text>
<text x="383.6" y="165.7">1kΩ</text>
<text x="114.3" y="170.8">1kΩ</text>
<text x="114.3" y="175.9">1kΩ</text>
<text x="114.3" y="180.9">1kΩ</text>
<text x="114.3" y="196.2">1kΩ</text>
</g>
<g font-size=".8" fill="#840084">
<text x="92.7" y="53.9">50V</text>
<text x="145.8" y="53.9">50V</text>
<text x="77" y="56">50V</text>
<text x="130.3" y="54.7">50V</text>
<text x="292.2" y="64" transform="rotate(-90 292.2 64)">50V</text>
<text x="63.6" y="67.8" transform="rotate(-90 63.6 67.8)">50V</text>
<text x="217.3" y="71.6" transform="rotate(-90 217.3 71.6)">50V</text>
<text x="169.6" y="83.6">25V</text>
<text x="292.2" y="80.5" transform="rotate(-90 292.2 80.5)">50V</text>
<text x="188.7" y="85.4">50V</text>
<text x="150.6" y="217.3">50V</text>
<text x="157" y="217.3">50V</text>
<text x="163.3" y="217.3">50V</text>
<text x="170.9" y="217.3">50V</text>
<text x="304.3" y="217.3">50V</text>
<text x="310.6" y="217.3">50V</text>
<text x="317" y="217.3">50V</text>
<text x="324.6" y="217.3">50V</text>
<text x="331" y="217.3">50V</text>
<text x="337.3" y="217.3">50V</text>
<text x="342.4" y="217.3">50V</text>
<text x="348.7" y="217.3">50V</text>
<text x="355.1" y="217.3">50V</text>
</g>
</svg>
